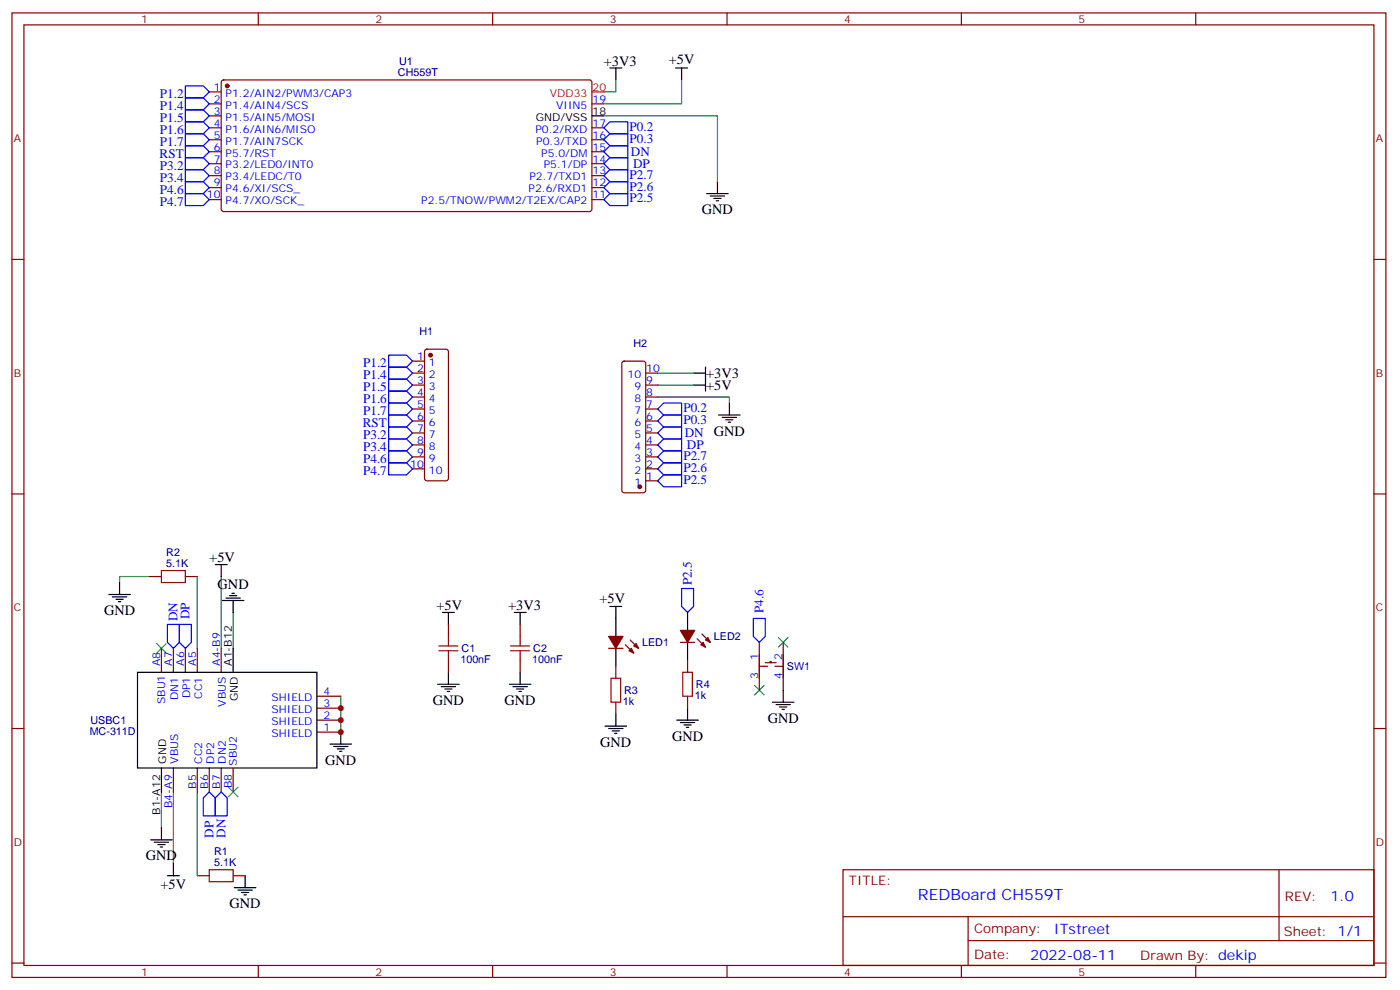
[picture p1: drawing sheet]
<svg xmlns="http://www.w3.org/2000/svg" width="413mm" height="292mm" viewBox="0 0 413 292" stroke-linecap="round" stroke-linejoin="round" font-family="sans-serif">
<g fill="none" stroke="#870000" stroke-width=".35">
<path d="M3.5 3.8h405.4v284.3h-405.4zM7.1 7.3h398.2v277.3h-398.2zM76.2 3.8v3.5M145.3 3.8v3.5M214.5 3.8v3.5M283.6 3.8v3.5M352.8 3.8v3.5M61.7 27.1h3.6M61.7 30.6h3.6M61.7 34.1h3.6M61.7 37.7h3.6M65.5 23.8l.5-.2h108.2l.4 .7v37.6l-.7 .5-108.2-.1-.4-.6v-37.4z"/>
<path d="M174.6 30.6h3.6M174.6 37.7h3.6M61.7 41.2h3.6M61.7 44.7h3.6M61.7 48.3h3.6M61.7 51.8h3.6M61.7 55.3h3.6M61.7 58.8h3.6M174.6 41.2h3.6M174.6 44.7h3.6M174.6 48.3h3.6M174.6 51.8h3.6"/>
<path d="M174.6 55.3h3.6M174.6 58.8h3.6M3.5 76.5h3.6M405.3 76.5h3.6M121.7 106.5h3.5M121.7 110h3.5M121.7 113.5h3.5M121.7 117.1h3.5M125.5 103.1l.4-.2h5.7l.5 .2 .2 .5v37.4l-.2 .5-.5 .2h-5.7l-.5-.2-.2-.5v-37.4zM183.7 106.7l.4-.2h5.7l.5 .2 .2 .5v37.4l-.2 .5-.5 .2h-5.7l-.4-.3-.3-.4v-37.4zM190.5 110h3.5M190.5 113.5h3.5"/>
<path d="M190.5 117.1h3.5M121.7 120.6h3.5M121.7 124.1h3.5M121.7 127.6h3.5M121.7 131.2h3.5M121.7 134.7h3.5M121.7 138.2h3.5M190.5 120.6h3.5M190.5 124.1h3.5M190.5 127.6h3.5M190.5 131.2h3.5M190.5 134.7h3.5"/>
<path d="M190.5 138.2h3.5M3.5 145.6h3.6M190.5 141.7h3.5M405.3 145.6h3.6M44.1 170h3.5M54.7 170h3.5M47.6 191.1v7.1M51.2 191.1v7.1M54.7 191.1v7.1M58.2 191.1v7.1M65.3 191.1v7.1M132.3 184.1v3.5"/>
<path d="M132.3 194.7v3.5M153.5 184.1v3.5M153.5 194.7v3.5M179.6 191.1h4.2M181.7 196.4v3.6M184.5 190.1l2.5 2.4M185.9 188.7l2.5 2.4M200.7 189.4h4.3M202.8 194.7v3.5M205.7 188.3l2.4 2.5M207.1 186.9l2.4 2.5M224 189.4v14.1"/>
<path d="M224 196.4h2.5M225.8 195.4h3.2M227.2 195.4v-.4h.3v.4M228.6 196.4h2.5M231.1 189.4v14.1M3.5 214.8h3.6M93.5 215.8h7M93.5 212.3h7M93.5 208.8h7M93.5 205.2h7M181.7 207v3.5M202.8 205.2v3.6"/>
<path d="M405.3 214.8h3.6M51.2 226.4v7.1M58.2 226.4v7.1M61.7 226.4v7.1M65.3 226.4v7.1M68.8 226.4v7.1M58.2 258.2h3.5M68.8 258.2h3.5M248.7 256.4h156.6v28.2h-156.6zM377.3 256.4v20.9M248.7 270.2h156.5M285.6 277.3h119.6"/>
<path d="M285.6 270.2v14.2M3.5 283.9h3.6M76.2 284.6v3.5M145.3 284.6v3.5M214.5 284.6v3.5M283.6 284.6v3.5M352.8 284.6v3.5M405.3 283.9h3.6"/>
</g>
<g fill="#870000" stroke="#870000" stroke-width=".35">
<path d="M200.7 185.8h4.3l-2.2 3.6z"/>
<path d="M206.7 190.1l.7-.7 .7 1.4z"/>
<path d="M208.1 188.7l.7-.7 .7 1.4z"/>
<path d="M179.6 187.6h4.2l-2.1 3.5z"/>
<path d="M186.3 191.1l.7 1.4-1.4-.7z"/>
<path d="M187.7 189.7l.7 1.4-1.4-.7z"/>
<circle cx="67" cy="25.3" r=".53"/>
<circle cx="127" cy="104.7" r=".53"/>
<circle cx="188.7" cy="143.5" r=".53"/>
</g>
<g fill="none" stroke="#000" stroke-width=".35">
<path d="M174.6 34.1h3.6M179.9 20h3.5M181.7 20v3.6M199.3 20h3.5M201.1 20v3.6M208.5 57.1h6.3M209.5 57.8h4.3M210.6 58.5h2.1M211.3 59.2h.7M211.7 53.6v3.5M204.6 110h3.5M204.6 113.5h3.5"/>
<path d="M208.1 108.2v7.1M215.2 118.8v3.5M212 122.3h6.4M213.1 123h4.2M214.1 123.8h2.2M214.8 124.5h.7M32.1 175.3h6.4M33.2 176h4.2M34.2 176.7h2.1M34.9 177.4h.7M35.3 171.7v3.6M63.5 166.4h3.5"/>
<path d="M65.3 166.4v3.6M65.6 177h6.4M66.7 176.3h4.2M67.7 175.6h2.1M68.4 174.9h.7M68.8 177v3.6M179.9 178.8h3.5M181.7 178.8v8.8M40.6 198.2h52.9v28.2h-52.9zM68.8 191.1v7.1M130.5 180.6h3.6M132.3 180.6v3.5"/>
<path d="M132.3 198.2v3.5M151.7 180.6h3.5M153.5 180.6v3.5M153.5 198.2v3.5M181.7 191.1v5.3M202.8 180.6v5.2M202.8 189.4v5.3M97.4 219.4h6.3M100.5 215.8v3.6M129.1 201.7h6.4M130.2 202.4h4.2M131.2 203.1h2.1"/>
<path d="M131.9 203.8h.7M150.3 201.7h6.3M151.3 202.4h4.3M152.4 203.1h2.1M153.1 203.8h.7M178.5 214.1h6.4M179.6 214.8h4.2M180.6 215.5h2.1M181.3 216.2h.7M181.7 210.5v3.6M199.7 212.3h6.3M200.7 213h4.3"/>
<path d="M201.8 213.7h2.1M202.5 214.4h.7M202.8 208.8v3.5M227.9 207h6.3M229 207.7h4.2M230 208.4h2.1M230.7 209.1h.7M231.1 203.5v3.5M47.6 226.4v7.1M98.4 220.1h4.3M99.5 220.8h2.1M100.2 221.5h.7"/>
<path d="M44.4 247.6h6.4M45.5 248.3h4.2M46.6 249h2.1M47.3 249.7h.7M47.6 244.1v3.5M49.4 258.2h3.5M51.2 254.6v3.6M72.3 258.2v3.5M69.1 261.7h6.4M70.2 262.4h4.2M71.3 263.1h2.1M72 263.8h.7"/>
</g>
<path d="M174.6 27.1h3.6" fill="none" stroke="#f00" stroke-width=".35"/>
<g fill="none" stroke="#00f" stroke-width=".35">
<path d="M54.7 25.3h5.3l1.7 1.8-1.7 1.8h-5.3zM54.7 28.9h5.3l1.7 1.7-1.7 1.8h-5.3zM54.7 32.4h5.3l1.7 1.7-1.7 1.8h-5.3zM54.7 35.9h5.3l1.7 1.8-1.7 1.7h-5.3zM54.7 39.4h5.3l1.7 1.8-1.7 1.8h-5.3zM179.9 35.9h5.3v3.5h-5.3l-1.7-1.7zM54.7 46.5h5.3l1.7 1.8-1.7 1.7h-5.3zM54.7 43h5.3l1.7 1.7-1.7 1.8h-5.3zM54.7 50h5.3l1.7 1.8-1.7 1.8h-5.3zM54.7 53.6h5.3l1.7 1.7-1.7 1.8h-5.3zM54.7 57.1h5.3l1.7 1.7-1.7 1.8h-5.3zM178.2 44.7l1.7-1.7h5.3v3.5h-5.3z"/>
<path d="M178.2 48.3l1.7-1.8h5.3v3.5h-5.3zM178.2 58.8l1.7-1.7h5.3v3.5h-5.3zM178.2 51.8l1.7-1.8h5.3v3.6h-5.3zM178.2 41.2l1.7-1.8h5.3v3.6h-5.3zM179.9 53.6h5.3v3.5h-5.3l-1.7-1.8zM114.7 118.8h5.2l1.8 1.8-1.8 1.7h-5.2zM114.7 115.3h5.2l1.8 1.8-1.8 1.7h-5.2zM114.7 111.8h5.2l1.8 1.7-1.8 1.8h-5.2zM114.7 108.2h5.2l1.8 1.8-1.8 1.8h-5.2zM114.7 104.7h5.2l1.8 1.8-1.8 1.7h-5.2zM114.7 136.5h5.2l1.8 1.7-1.8 1.8h-5.2zM114.7 132.9h5.2l1.8 1.8-1.8 1.8h-5.2z"/>
<path d="M114.7 129.4h5.2l1.8 1.8-1.8 1.7h-5.2zM114.7 122.3h5.2l1.8 1.8-1.8 1.8h-5.2zM114.7 125.9h5.2l1.8 1.7-1.8 1.8h-5.2zM194 124.1l1.8-1.8h5.3v3.6h-5.3zM194 120.6l1.8-1.8h5.3v3.5h-5.3zM194 134.7l1.8-1.8h5.3v3.6h-5.3zM194 138.2l1.8-1.7h5.3v3.5h-5.3zM194 131.2l1.8-1.8h5.3v3.5h-5.3zM194 127.6l1.8-1.7h5.3v3.5h-5.3zM194 141.7l1.8-1.7h5.3v3.5h-5.3zM201.1 173.5h3.5v5.3l-1.8 1.8-1.7-1.8zM49.4 184.1h3.5v5.3l-1.7 1.7-1.8-1.7z"/>
<path d="M52.9 184.1h3.5v5.3l-1.7 1.7-1.8-1.7zM222.2 182.3h3.6v5.3l-1.8 1.8-1.8-1.8zM61.7 233.5l1.8 1.7v5.3h-3.5v-5.3zM65.3 233.5l1.7 1.7v5.3h-3.5v-5.3z"/>
</g>
<path d="M46.2 189.7l2.8 2.8M49 189.7l-2.8 2.8M229.7 188l2.8 2.8M232.5 188l-2.8 2.8M222.6 202.1l2.8 2.8M225.4 202.1l-2.8 2.8M67.4 232.1l2.8 2.8M70.2 232.1l-2.8 2.8" fill="none" stroke="#3c3" stroke-width=".35"/>
<path d="M47.6 168.2h7.1v3.5h-7.1zM129.5 191.8h5.6M129.5 190.4h5.6M132.3 187.6v2.8M132.3 191.8v2.9M150.6 191.8h5.7M150.6 190.4h5.7M153.5 187.6v2.8M153.5 191.8v2.9M180.3 200h2.8v7h-2.8zM201.4 198.2h2.9v7h-2.9zM61.7 256.4h7.1v3.5h-7.1z" fill="none" stroke="#a10000" stroke-width=".35"/>
<g fill="none" stroke="#008700" stroke-width=".35">
<path d="M178.2 34.1h33.5v19.5M181.7 23.6v3.5h-3.5M201.1 23.6v7h-22.9M194 117.1h21.2v1.7M194 110h10.6M194 113.5h10.6M44.1 170h-8.8v1.7M58.2 170v21.1M65.3 170v21.1M68.8 180.6v10.5M100.5 205.2v10.6M47.6 233.5v10.6"/>
<path d="M51.2 233.5v21.1M58.2 233.5v24.7"/>
</g>
<g fill="#c00">
<circle cx="100.5" cy="208.8" r=".88"/>
<circle cx="100.5" cy="212.3" r=".88"/>
<circle cx="100.5" cy="215.8" r=".88"/>
</g>
<text font-size="4.6" fill="#00f" x="270.8" y="265.4">REDBoard CH559T</text>
<g font-size="4.2">
<text x="178.2" y="19.3">+3V3</text>
<text x="197.3" y="18.9">+5V</text>
<text x="207.1" y="63.2">GND</text>
<text x="208.3" y="111.4">+3V3</text>
<text x="208.3" y="115">+5V</text>
<text x="210.6" y="128.4">GND</text>
<text x="61.7" y="165.7">+5V</text>
<text x="64.2" y="173.7">GND</text>
<text x="128.8" y="179.8">+5V</text>
<text x="149.9" y="179.8">+3V3</text>
<text x="176.8" y="177.7">+5V</text>
<text x="30.7" y="181.3">GND</text>
<text x="127.7" y="207.8">GND</text>
<text x="148.9" y="207.8">GND</text>
<text x="226.5" y="213.1">GND</text>
<text x="177.1" y="220.1">GND</text>
<text x="198.3" y="218.4">GND</text>
<text x="96" y="225.4">GND</text>
<text x="43" y="253.7">GND</text>
<text x="47.4" y="262.2">+5V</text>
<text x="67.7" y="267.8">GND</text>
</g>
<g font-size="4.2" fill="#00f">
<text x="392.5" y="265.7">1.0</text>
<text x="310.9" y="275.2">ITstreet</text>
<text x="304" y="283">2022-08-11</text>
</g>
<g font-size="3.9" fill="#00f">
<text x="47.2" y="28.9">P1.2</text>
<text x="47.2" y="32.4">P1.4</text>
<text x="47.2" y="35.9">P1.5</text>
<text x="47.2" y="39.4">P1.6</text>
<text x="185.7" y="38.5">P0.2</text>
<text x="47.1" y="46.5">RST</text>
<text x="47.2" y="43">P1.7</text>
<text x="185.7" y="42.1">P0.3</text>
<text x="186.1" y="46">DN</text>
<text x="47.2" y="50">P3.2</text>
<text x="47.2" y="53.6">P3.4</text>
<text x="185.7" y="52.6">P2.7</text>
<text x="186.8" y="49.5">DP</text>
<text x="47.2" y="57.1">P4.6</text>
<text x="185.7" y="59.7">P2.5</text>
<text x="185.7" y="56.2">P2.6</text>
<text x="47.2" y="60.6">P4.7</text>
<text x="107.1" y="111.8">P1.4</text>
<text x="107.1" y="108.2">P1.2</text>
<text x="107.1" y="118.8">P1.6</text>
<text x="107.1" y="115.3">P1.5</text>
<text x="107.1" y="125.9">RST</text>
<text x="107.1" y="122.3">P1.7</text>
<text x="201.6" y="125">P0.3</text>
<text x="201.6" y="121.4">P0.2</text>
<text x="107.1" y="129.4">P3.2</text>
<text x="202" y="128.9">DN</text>
<text x="107.1" y="136.5">P4.6</text>
<text x="107.1" y="132.9">P3.4</text>
<text x="201.6" y="135.5">P2.7</text>
<text x="202.6" y="132.4">DP</text>
<text x="107.1" y="140">P4.7</text>
<text x="201.6" y="139.1">P2.6</text>
<text x="201.6" y="142.6">P2.5</text>
<text x="204.1" y="172.6" transform="rotate(-90 204.1 172.6)">P2.5</text>
<text x="52.4" y="183.1" transform="rotate(-90 52.4 183.1)">DN</text>
<text x="55.9" y="182.5" transform="rotate(-90 55.9 182.5)">DP</text>
<text x="225.2" y="180.7" transform="rotate(-90 225.2 180.7)">P4.6</text>
<text x="63" y="246.9" transform="rotate(-90 63 246.9)">DP</text>
<text x="66.5" y="246.9" transform="rotate(-90 66.5 246.9)">DN</text>
</g>
<g font-size="3.9" fill="#800">
<text x="250.5" y="261">TITLE:</text>
<text x="379.1" y="265.7">REV:</text>
<text x="287.4" y="275.2">Company:</text>
<text x="378.7" y="275.8">Sheet: 1/1</text>
<text x="287.4" y="282.9">Date:</text>
<text x="336.4" y="282.9">Drawn By: dekip</text>
</g>
<g font-size="3.2" fill="#800">
<text x="41.6" y="6.8">1</text>
<text x="110.8" y="6.8">2</text>
<text x="179.9" y="6.8">3</text>
<text x="249.1" y="6.8">4</text>
<text x="318.2" y="6.8">5</text>
<text x="4.1" y="41.9">A</text>
<text x="405.9" y="41.9">A</text>
<text x="4.1" y="111.1">B</text>
<text x="405.9" y="111.1">B</text>
<text x="4.1" y="180.2">C</text>
<text x="405.9" y="180.2">C</text>
<text x="4.1" y="249.3">D</text>
<text x="405.9" y="249.3">D</text>
<text x="41.6" y="287.6">1</text>
<text x="110.8" y="287.6">2</text>
<text x="179.9" y="287.6">3</text>
<text x="249.1" y="287.6">4</text>
<text x="318.2" y="287.6">5</text>
</g>
<g font-size="3.2" fill="#000080">
<text x="117.4" y="22.4">CH559T</text>
<text x="117.8" y="19.2">U1</text>
<text x="123.7" y="98.7">H1</text>
<text x="186.9" y="102.3">H2</text>
<text x="49" y="167.1">5.1K</text>
<text x="49" y="164">R2</text>
<text x="189.4" y="190.4">LED1</text>
<text x="210.6" y="188.7">LED2</text>
<text x="135.8" y="195.4">100nF</text>
<text x="136.2" y="192.2">C1</text>
<text x="157" y="195.4">100nF</text>
<text x="157.3" y="192.2">C2</text>
<text x="232.1" y="197.5">SW1</text>
<text x="205.3" y="202.8">R4</text>
<text x="183.8" y="207.8">1k</text>
<text x="184.2" y="204.6">R3</text>
<text x="205" y="206">1k</text>
<text x="26.7" y="213.4">USBC1</text>
<text x="26.5" y="216.7">MC-311D</text>
<text x="63.2" y="255.3">5.1K</text>
<text x="63.2" y="252.2">R1</text>
</g>
<g font-size="3.2" fill="#00f">
<text x="63.1" y="26.7">1</text>
<text x="66.6" y="28.5">P1.2/AIN2/PWM3/CAP3</text>
<text x="63.1" y="30.3">2</text>
<text x="63.1" y="33.8">3</text>
<text x="66.6" y="32">P1.4/AIN4/SCS</text>
<text x="66.6" y="35.6">P1.5/AIN5/MOSI</text>
<text x="164.1" y="32">VIIN5</text>
<text x="174.8" y="30.3">19</text>
<text x="63.1" y="37.3">4</text>
<text x="63.1" y="40.9">5</text>
<text x="66.6" y="39.1">P1.6/AIN6/MISO</text>
<text x="158" y="39.1">P0.2/RXD</text>
<text x="174.8" y="40.9">16</text>
<text x="174.8" y="37.3">17</text>
<text x="63.1" y="44.4">6</text>
<text x="63.1" y="47.9">7</text>
<text x="66.6" y="42.6">P1.7/AIN7SCK</text>
<text x="66.6" y="46.1">P5.7/RST</text>
<text x="158.2" y="42.6">P0.3/TXD</text>
<text x="159.7" y="46.1">P5.0/DM</text>
<text x="174.8" y="47.9">14</text>
<text x="174.8" y="44.4">15</text>
<text x="63.1" y="51.4">8</text>
<text x="66.6" y="49.7">P3.2/LED0/INT0</text>
<text x="66.6" y="53.2">P3.4/LEDC/T0</text>
<text x="156.2" y="53.2">P2.7/TXD1</text>
<text x="160.4" y="49.7">P5.1/DP</text>
<text x="174.8" y="51.4">13</text>
<text x="61.1" y="58.5">10</text>
<text x="63.1" y="55">9</text>
<text x="66.6" y="56.7">P4.6/XI/SCS_</text>
<text x="155.9" y="56.7">P2.6/RXD1</text>
<text x="174.8" y="58.5">11</text>
<text x="174.8" y="55">12</text>
<text x="66.6" y="60.3">P4.7/XO/SCK_</text>
<text x="124.3" y="60.3">P2.5/TNOW/PWM2/T2EX/CAP2</text>
<text x="123" y="106.1">1</text>
<text x="126.5" y="107.9">1</text>
<text x="123" y="109.6">2</text>
<text x="123" y="113.2">3</text>
<text x="126.5" y="111.4">2</text>
<text x="185.2" y="111.4">10</text>
<text x="190.7" y="113.2">9</text>
<text x="190.7" y="109.6">10</text>
<text x="123" y="116.7">4</text>
<text x="126.5" y="114.9">3</text>
<text x="126.5" y="118.5">4</text>
<text x="187.2" y="118.5">8</text>
<text x="187.2" y="114.9">9</text>
<text x="190.7" y="116.7">8</text>
<text x="123" y="120.2">5</text>
<text x="123" y="123.8">6</text>
<text x="126.5" y="122">5</text>
<text x="126.5" y="125.5">6</text>
<text x="187.2" y="125.5">6</text>
<text x="187.2" y="122">7</text>
<text x="190.7" y="123.8">6</text>
<text x="190.7" y="120.2">7</text>
<text x="123" y="127.3">7</text>
<text x="123" y="130.8">8</text>
<text x="126.5" y="129">7</text>
<text x="187.2" y="129">5</text>
<text x="190.7" y="130.8">4</text>
<text x="190.7" y="127.3">5</text>
<text x="121" y="137.9">10</text>
<text x="123" y="134.3">9</text>
<text x="126.5" y="132.6">8</text>
<text x="126.5" y="136.1">9</text>
<text x="187.2" y="136.1">3</text>
<text x="187.2" y="132.6">4</text>
<text x="190.7" y="137.9">2</text>
<text x="190.7" y="134.3">3</text>
<text x="126.5" y="139.6">10</text>
<text x="187.2" y="143.2">1</text>
<text x="187.2" y="139.6">2</text>
<text x="190.7" y="141.4">1</text>
<text x="47.3" y="196.4" transform="rotate(-90 47.3 196.4)">A8</text>
<text x="50.8" y="196.3" transform="rotate(-90 50.8 196.3)">A7</text>
<text x="54.3" y="196.3" transform="rotate(-90 54.3 196.3)">A6</text>
<text x="57.9" y="196.3" transform="rotate(-90 57.9 196.3)">A5</text>
<text x="64.9" y="196.3" transform="rotate(-90 64.9 196.3)">A4-B9</text>
<text x="223.7" y="194.7" transform="rotate(-90 223.7 194.7)">1</text>
<text x="230.7" y="194.7" transform="rotate(-90 230.7 194.7)">2</text>
<text x="223.7" y="200.2" transform="rotate(-90 223.7 200.2)">3</text>
<text x="230.7" y="200.2" transform="rotate(-90 230.7 200.2)">4</text>
<text x="48.7" y="207.6" transform="rotate(-90 48.7 207.6)">SBU1</text>
<text x="52.6" y="206.3" transform="rotate(-90 52.6 206.3)">DN1</text>
<text x="56.1" y="205.9" transform="rotate(-90 56.1 205.9)">DP1</text>
<text x="59.6" y="205.9" transform="rotate(-90 59.6 205.9)">CC1</text>
<text x="66.7" y="208.3" transform="rotate(-90 66.7 208.3)">VBUS</text>
<text x="80.1" y="206.7">SHIELD</text>
<text x="95.4" y="208.4">3</text>
<text x="95.4" y="204.9">4</text>
<text x="80.1" y="213.7">SHIELD</text>
<text x="80.1" y="210.2">SHIELD</text>
<text x="95.4" y="215.5">1</text>
<text x="95.4" y="211.9">2</text>
<text x="80.1" y="217.2">SHIELD</text>
<text x="52.6" y="225.1" transform="rotate(-90 52.6 225.1)">VBUS</text>
<text x="59.6" y="225.1" transform="rotate(-90 59.6 225.1)">CC2</text>
<text x="63.1" y="225.1" transform="rotate(-90 63.1 225.1)">DP2</text>
<text x="66.7" y="225.1" transform="rotate(-90 66.7 225.1)">DN2</text>
<text x="69.8" y="225.7" transform="rotate(-90 69.8 225.7)">SBU2</text>
<text x="57.9" y="232.5" transform="rotate(-90 57.9 232.5)">B5</text>
<text x="61.4" y="232.5" transform="rotate(-90 61.4 232.5)">B6</text>
<text x="64.9" y="232.5" transform="rotate(-90 64.9 232.5)">B7</text>
<text x="68.4" y="232.4" transform="rotate(-90 68.4 232.4)">B8</text>
<text x="50.8" y="238.2" transform="rotate(-90 50.8 238.2)">B4-A9</text>
</g>
<g font-size="3.2" fill="#f00">
<text x="162.2" y="28.5">VDD33</text>
<text x="174.8" y="26.7">20</text>
</g>
<g font-size="3.2">
<text x="158.1" y="35.6">GND/VSS</text>
<text x="174.8" y="33.8">18</text>
<text x="68.4" y="196.3" transform="rotate(-90 68.4 196.3)">A1-B12</text>
<text x="70.2" y="206.8" transform="rotate(-90 70.2 206.8)">GND</text>
<text x="49" y="225.1" transform="rotate(-90 49 225.1)">GND</text>
<text x="47.3" y="240.2" transform="rotate(-90 47.3 240.2)">B1-A12</text>
</g>
</svg>
